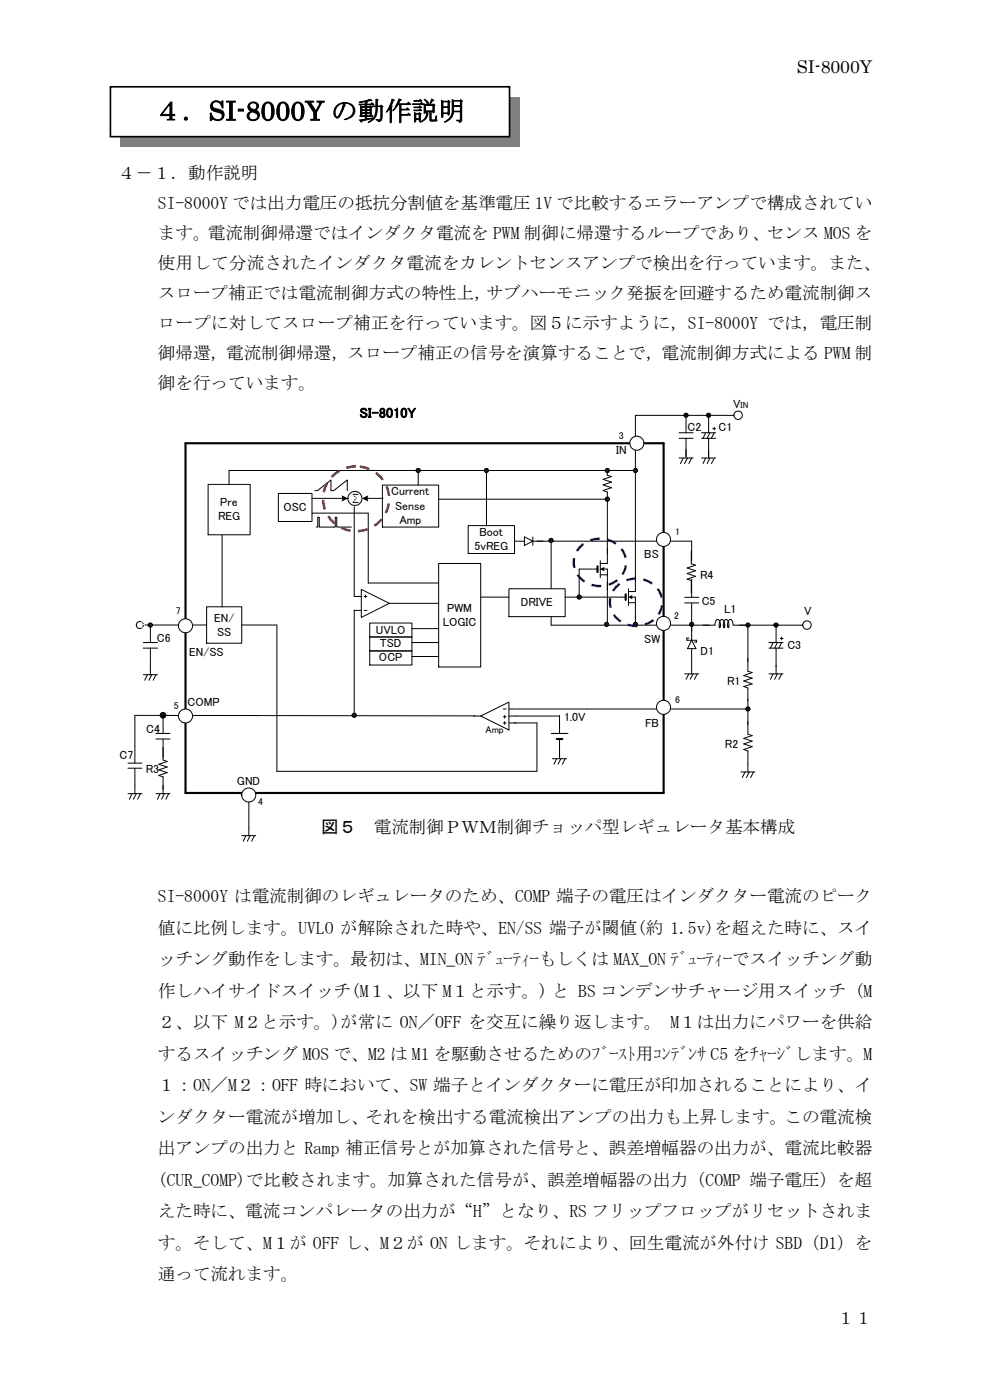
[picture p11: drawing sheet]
<svg xmlns="http://www.w3.org/2000/svg" width="210mm" height="297mm" viewBox="0 0 210 297" stroke-linecap="round" stroke-linejoin="round" font-family="sans-serif">
<circle cx="150.3" cy="88.1" r=".45" fill="#1a1a1a"/>
<circle cx="150.3" cy="88.1" r=".45" fill="none" stroke="#000" stroke-width=".21"/>
<circle cx="34.6" cy="151.8" r=".58" fill="#1a1a1a"/>
<g fill="none" stroke="#000" stroke-width=".21">
<path d="M134.8 88.1v35.3M148.8 97.2h3M149.7 97.2l-.6 1.2M150.3 95.4v1.8M150.6 97.2l-.6 1.2M151.5 97.2l-.6 1.2M113.9 114.8h32.8M116.9 114.5v18.1h33.6M156.9 132.6h13.4"/>
<circle cx="34.6" cy="151.8" r=".58"/>
</g>
<path d="M39.4 94.1h101.4v74.2h-101.4z" fill="none" stroke="#000" stroke-width=".45"/>
<circle cx="135.1" cy="94" r="1.49" fill="#fff"/>
<circle cx="135.1" cy="94" r="1.49" fill="none" stroke="#000" stroke-width=".21"/>
<g fill="#fff">
<path d="M134.6 93.3h.8v.2h-.7v.4a.48 .48 0 0 1 .7 0 .48 .48 0 0 1-.1 .7 .48 .48 0 0 1-.7-.1l-.1-.3h.2a.31 .31 0 0 0 .3 .3 .31 .31 0 0 0 .3-.3 .31 .31 0 0 0-.3-.3l-.5 .1z" fill-rule="evenodd"/>
<circle cx="140.8" cy="114.5" r="1.49"/>
</g>
<circle cx="140.8" cy="114.5" r="1.49" fill="none" stroke="#000" stroke-width=".21"/>
<g fill="#fff">
<path d="M140.3 114.6a.35 .35 0 0 0 .7 0 .35 .35 0 0 0-.7 0zM140.3 113.9l.6-.1 .2 .2-.6-.1-.2 .4a.48 .48 0 0 1 .7 0 .48 .48 0 0 1 0 .7 .48 .48 0 0 1-.7-.1l-.2-.5z" fill-rule="evenodd"/>
<circle cx="140.8" cy="132.3" r="1.49"/>
</g>
<circle cx="140.8" cy="132.3" r="1.49" fill="none" stroke="#000" stroke-width=".21"/>
<path d="M140.7 131.5h.2v.9h.3v.1h-.3v.3h-.1v-.3h-.7zM140.7 131.7l-.4 .7h.5z" fill-rule="evenodd" fill="#fff"/>
<g fill="none" stroke="#000" stroke-width=".21">
<path d="M127.3 119v3.6M128.8 116.3v3.3h-1.5M125.9 120.7h.8M127.3 122h1.5M128 120.7h.8v4.5M131.8 126.7h.9M133.3 127.9h1.5M133.3 124.9v3.6M134 126.7h.8v4.5M134.8 122.2v3.3h-1.5M145.3 126.7h2.9M145.3 127.9h2.9"/>
<path d="M146.1 135.4h-.4v.5h2l.1 .3h-.5M146.7 122.9v3.8M146.7 132.3v3.6M146.7 137.6v3.6M146.7 135.9l.9 1.7h-1.8zM149.1 132.6h2.6a.87 .87 0 0 1 .7-1.1 1.35 1.35 0 0 1 .2 1.7v-.1a1.31 1.31 0 0 1 .6-1.7 1.33 1.33 0 0 1 .3 1.8 1.36 1.36 0 0 1 .6-1.8 1.44 1.44 0 0 1 .4 1.8l-.1-.1a1.31 1.31 0 0 1 .6-1.7 1.41 1.41 0 0 1 .5 1.2h2.6M51.3 177.3h3M52.2 177.3l-.6 1.2M52.8 175.5v1.8M53.1 177.3l-.6 1.2M54 177.3l-.6 1.2"/>
</g>
<path d="M126.7 120.2v1.2M132.7 126.1v1.2" fill="none" stroke="#000" stroke-width=".45"/>
<g fill="#000">
<path d="M127.2 120.7l1-.4v.9z" fill-rule="evenodd"/>
<path d="M133.2 126.7l.9-.5v.9z" fill-rule="evenodd"/>
</g>
<path d="M108 124.9h11.9v5.9h-11.9z" fill-rule="evenodd" fill="#fff"/>
<path d="M81.1 102.9h12v8.9h-12zM78.4 135.2h9v2.9h-9zM108 124.9h11.9v5.9h-11.9z" fill="none" stroke="#000" stroke-width=".21"/>
<path d="M59.1 104.7h7.1v6h-7.1z" fill-rule="evenodd" fill="#fff"/>
<path d="M59.1 104.7h7.1v6h-7.1z" fill="none" stroke="#000" stroke-width=".21"/>
<path d="M99.3 111.5h9.9v5.9h-9.9z" fill-rule="evenodd" fill="#fff"/>
<path d="M99.3 111.5h9.9v5.9h-9.9zM134.8 130.8v2.1M33.1 155.6h3M33.1 156.8h3M34.6 151.8v3.8M34.6 156.8v3.9" fill="none" stroke="#000" stroke-width=".21"/>
<circle cx="134.8" cy="132.5" r=".44" fill="#1a1a1a"/>
<circle cx="134.8" cy="132.5" r=".44" fill="none" stroke="#000" stroke-width=".21"/>
<circle cx="146.7" cy="132.5" r=".43" fill="#1a1a1a"/>
<circle cx="146.7" cy="132.5" r=".43" fill="none" stroke="#000" stroke-width=".21"/>
<circle cx="158.7" cy="132.6" r=".44" fill="#1a1a1a"/>
<g fill="none" stroke="#000" stroke-width=".21">
<path d="M145.3 143h2.9M146.1 143l-.6 1.1M146.7 141.2v1.8M147 143l-.6 1.1M147.9 143l-.6 1.1"/>
<circle cx="158.7" cy="132.6" r=".44"/>
</g>
<circle cx="171.2" cy="132.6" r=".89" fill="#fff"/>
<g fill="none" stroke="#000" stroke-width=".21">
<path d="M128.8 105.6v11.8M119.9 126.7h11.9M128.8 123.4v8.9"/>
<circle cx="171.2" cy="132.6" r=".89"/>
</g>
<circle cx="128.7" cy="132.5" r=".43" fill="#1a1a1a"/>
<g fill="none" stroke="#000" stroke-width=".21">
<path d="M48.6 99.8h86.6M128.8 99.3v1.5l.9 .3-1.8 .6 1.8 .6-1.8 .6 1.8 .6-1.8 .6 .9 .3v1.5"/>
<circle cx="128.7" cy="132.5" r=".43"/>
</g>
<circle cx="134.8" cy="99.8" r=".44" fill="#1a1a1a"/>
<circle cx="134.8" cy="99.8" r=".44" fill="none" stroke="#000" stroke-width=".21"/>
<circle cx="128.8" cy="99.8" r=".44" fill="#1a1a1a"/>
<g fill="none" stroke="#000" stroke-width=".21">
<path d="M125.7 120.7h-2.8v5.6"/>
<circle cx="128.8" cy="99.8" r=".44"/>
</g>
<circle cx="122.9" cy="126.7" r=".44" fill="#1a1a1a"/>
<g fill="none" stroke="#000" stroke-width=".21">
<path d="M93.1 105.9h35.4"/>
<circle cx="122.9" cy="126.7" r=".44"/>
</g>
<circle cx="128.8" cy="105.9" r=".44" fill="#1a1a1a"/>
<circle cx="128.8" cy="105.9" r=".44" fill="none" stroke="#000" stroke-width=".21"/>
<circle cx="116.9" cy="114.7" r=".46" fill="#1a1a1a"/>
<g fill="none" stroke="#000" stroke-width=".21">
<path d="M103.2 99.6v11.9M109.2 114.8h2M111.2 113.9l1.8 .9-1.8 .9zM113 114.8h2.1M113 113.9v1.8"/>
<circle cx="116.9" cy="114.7" r=".46"/>
</g>
<circle cx="103.2" cy="99.8" r=".43" fill="#1a1a1a"/>
<g fill="none" stroke="#000" stroke-width=".21">
<path d="M93.1 119.6h8.9v21.9h-8.9zM75.1 129.4v22.5M158.7 139.7v2.7l.9 .3-1.8 .6 1.8 .6-1.8 .6 1.8 .6-1.8 .6 .9 .3v2.7M109.2 153.4h4.7M109.6 150.4h49.5M157.2 163.8h3M158.1 163.8l-.6 1.2M158.7 162v1.8M159 163.8l-.7 1.2M159.8 163.8l-.6 1.2"/>
<circle cx="103.2" cy="99.8" r=".43"/>
</g>
<circle cx="140.8" cy="150.1" r="1.49" fill="#fff"/>
<circle cx="140.8" cy="150.1" r="1.49" fill="none" stroke="#000" stroke-width=".21"/>
<path d="M140.3 149.5l.3-.1 .4 .1 .1 .3-.2 .2 .2 .2a.46 .46 0 0 1-.5 .4 .46 .46 0 0 1-.4-.5l.2-.1-.2-.2zM140.4 149.6a.26 .26 0 0 0 .2 .3 .26 .26 0 0 0 .3-.3zM140.4 150.1l-.1 .1a.29 .29 0 0 0 .3 .3 .29 .29 0 0 0 .3-.4z" fill-rule="evenodd" fill="#fff"/>
<path d="M28.6 151.8l72.2 .1" fill="none" stroke="#000" stroke-width=".21"/>
<circle cx="75.1" cy="151.8" r=".45" fill="#1a1a1a"/>
<circle cx="75.1" cy="151.8" r=".45" fill="none" stroke="#000" stroke-width=".21"/>
<circle cx="39.3" cy="151.9" r="1.49" fill="#fff"/>
<circle cx="39.3" cy="151.9" r="1.49" fill="none" stroke="#000" stroke-width=".21"/>
<path d="M38.7 151.2h1l-.5 1.3h-.2l.5-1.1h-.8z" fill-rule="evenodd" fill="#fff"/>
<path d="M134.8 88.1h20.9M33.1 168.4h3M34 168.4l-.6 1.2M34.6 166.6v1.8M34.9 168.4l-.6 1.2M35.8 168.4l-.6 1.2" fill="none" stroke="#000" stroke-width=".21"/>
<circle cx="156.6" cy="88.1" r=".89" fill="#fff"/>
<g fill="none" stroke="#000" stroke-width=".21">
<path d="M88.7 99.6v3.3"/>
<circle cx="156.6" cy="88.1" r=".89"/>
</g>
<circle cx="88.7" cy="99.8" r=".44" fill="#1a1a1a"/>
<g fill="none" stroke="#000" stroke-width=".21">
<path d="M48.6 99.8v3M30.4 136.3h3M30.4 137.5h3M31.9 132.5v3.8M31.9 137.5v3.9"/>
<circle cx="88.7" cy="99.8" r=".44"/>
</g>
<circle cx="52.8" cy="168.7" r="1.49" fill="#fff"/>
<circle cx="52.8" cy="168.7" r="1.49" fill="none" stroke="#000" stroke-width=".21"/>
<path d="M52.3 168.1l.5-.1v1.2h-.2v-.9h-.3z" fill-rule="evenodd" fill="#fff"/>
<path d="M158.7 148.3v5.4" fill="none" stroke="#000" stroke-width=".21"/>
<circle cx="158.7" cy="150.4" r=".43" fill="#1a1a1a"/>
<g fill="none" stroke="#000" stroke-width=".21">
<path d="M158.7 132.6v7.7M52.8 170.2v5.3"/>
<circle cx="158.7" cy="150.4" r=".43"/>
</g>
<circle cx="145.5" cy="88.1" r=".45" fill="#1a1a1a"/>
<g fill="none" stroke="#000" stroke-width=".21">
<path d="M144.1 97.2h2.9M144.9 97.2l-.6 1.2M145.5 95.4v1.8M145.8 97.2l-.6 1.2M146.7 97.2l-.6 1.2"/>
<circle cx="145.5" cy="88.1" r=".45"/>
</g>
<circle cx="164.6" cy="132.6" r=".46" fill="#1a1a1a"/>
<g fill="none" stroke="#000" stroke-width=".21">
<path d="M78.4 138.1h9v3h-9zM30.4 143.2h3M31.3 143.2l-.6 1.1M31.9 141.4v1.8M32.2 143.2l-.6 1.1M33.1 143.2l-.6 1.1M163.1 143h3M164 143l-.6 1.1M164.6 141.2v1.8M164.9 143l-.6 1.1M165.8 143l-.6 1.1"/>
<circle cx="75.3" cy="105.8" r="1.49"/>
<circle cx="164.6" cy="132.6" r=".46"/>
</g>
<path d="M74.8 105.2l.4-.2 .3 .1 .1 .4-.2 .1a.37 .37 0 0 1 .3 .5 .37 .37 0 0 1-.5 .2l-.4-.1-.1-.3h.2a.31 .31 0 0 0 .3 .3 .31 .31 0 0 0 .2-.4l-.3-.1v-.1l.4-.2a.28 .28 0 0 0-.3-.3 .28 .28 0 0 0-.3 .3h-.2z" fill-rule="evenodd" fill="#fff"/>
<path d="M66.2 105.7h6.6M77.8 105.7h3.5" fill="none" stroke="#000" stroke-width=".21"/>
<g fill="#000">
<path d="M72.5 105.1l1.3 .6-1.3 .7 .1-.4z" fill-rule="evenodd"/>
<path d="M76.8 105.7l1.4-.6a1.4 1.4 0 0 0 0 1.3z" fill-rule="evenodd"/>
</g>
<path d="M76.6 125.1l6 2.9-6 3z" fill-rule="evenodd" fill="#fff"/>
<path d="M75.1 107.5v19.1M75.1 126.6h1.5M75.1 129.5h1.5M76.6 125.1l6 2.9-6 3zM77.2 126.6h.6M77.2 129.5h.6M77.5 126.2v.6M82.6 128h1.5" fill="none" stroke="#000" stroke-width=".21"/>
<path d="M102 151.9l6-2.9v5.9z" fill-rule="evenodd" fill="#fff"/>
<g fill="none" stroke="#000" stroke-width=".21">
<path d="M47.1 113.5v15.3M66.2 108.9h11.9v14.8h15M66.8 104.1h.5l2.9-2.3v2.3h.6l2.9-2.3v2.3M67.1 111.8h.3v-2.1h.3v2.1h3.4v-2.1h.3v2.1h3.2M146.7 114.8v4.2M30.4 132.6h13.4M43.8 128.8h7.5v7.7h-7.5zM51.3 132.6h7.4M78.4 132.2h9v3h-9zM84.1 128h9M87.4 133.4h5.7M87.4 136.3h5.7"/>
<path d="M102 126.7h6M146.7 128v5.9M100.5 151.9h1.5M102 151.9l6-2.9v5.9zM106.8 153.4h.6M106.8 150.4h.6M107.1 153.1v.6M108 153.4h1.5M108 150.4h1.5M108 151.9h10.7M113.9 153.4v10.3"/>
</g>
<circle cx="39.3" cy="132.8" r="1.49" fill="#fff"/>
<circle cx="39.3" cy="132.8" r="1.49" fill="none" stroke="#000" stroke-width=".21"/>
<g fill="#fff">
<path d="M38.9 132.2l.3-.2 .4 .1 .1 .4-.2 .1a.37 .37 0 0 1 .2 .5 .37 .37 0 0 1-.5 .2 .47 .47 0 0 1-.5-.4h.2a.31 .31 0 0 0 .3 .3 .31 .31 0 0 0 .3-.4l-.4-.1v-.1l.4-.2a.28 .28 0 0 0-.3-.2 .28 .28 0 0 0-.3 .2h-.2z" fill-rule="evenodd"/>
<circle cx="29.7" cy="132.6" r=".75"/>
</g>
<circle cx="29.7" cy="132.6" r=".75" fill="none" stroke="#000" stroke-width=".21"/>
<path d="M29.9 132l.4-.1 .4 .1v.3l-.2 .2a.37 .37 0 0 1 .3 .5 .37 .37 0 0 1-.5 .2 .47 .47 0 0 1-.5-.4h.2a.31 .31 0 0 0 .3 .3 .31 .31 0 0 0 .2-.5h-.3v-.2l.4-.1a.28 .28 0 0 0-.3-.3 .28 .28 0 0 0-.3 .3h-.2z" fill-rule="evenodd" fill="#fff"/>
<path d="M58.7 132.6v31.1h55.2M34.6 158.6v2.7l.9 .3-1.8 .6 1.8 .6-1.8 .5 1.8 .6-1.8 .6 .9 .3v2.7" fill="none" stroke="#000" stroke-width=".21"/>
<circle cx="31.9" cy="132.6" r=".45" fill="#1a1a1a"/>
<g fill="none" stroke="#000" stroke-width=".21">
<path d="M144.1 91.8h2.9M144.1 93h2.9M145.5 88v3.8M145.5 93v3.9M148.8 91.8h3M148.8 93h3M149.7 91.8l-.6 1.2M150.3 88v3.8M150.3 93v3.9M150.6 91.8l-.6 1.2M151.2 91h.6M151.5 91.8l-.6 1.2"/>
<path d="M151.5 90.6v.6M44.1 102.8h9v10.7h-9zM146.6 117v2.6M146.7 119.6l.9 .3-1.8 .6 1.8 .6-1.8 .6 1.8 .6-1.8 .6 .9 .3M87.4 139.3h5.7M146.6 123.2v2.7M163.1 136.3h3M163.1 137.5h3M164 136.3l-.6 1.2M164.6 132.5v3.8M164.6 137.5v3.9M164.9 136.3l-.6 1.2"/>
<path d="M165.5 135.5h.6M165.8 136.3l-.6 1.2M165.8 135.2v.5M28.6 151.8v10.1M106.8 152.1h.6M107.1 151.8v.6M116.9 155.6h3.6M118.7 151.8v3.8M118.7 156.8v4.2M158.7 153.1v2.7l.9 .3-1.8 .6 1.8 .6-1.8 .5 1.8 .6-1.8 .6 .9 .3v2.7M27.1 168.4h3M27.1 161.9h3"/>
<path d="M27.1 163h3M28 168.4l-.6 1.2M28.6 163v5.4M28.9 168.4l-.6 1.2M29.8 168.4l-.6 1.2M117.2 161h3M118.1 161l-.6 1.2M119 161l-.6 1.2M119.9 161l-.6 1.2"/>
<circle cx="31.9" cy="132.6" r=".45"/>
</g>
<path d="M118.1 156.8h1.2" fill="none" stroke="#000" stroke-width=".45"/>
<path d="M25.5 20.5h84.7v10.6h-84.7z" fill-rule="evenodd" fill="#808080"/>
<path d="M23.4 18.4h84.7v10.6h-84.7z" fill-rule="evenodd" fill="#fff"/>
<path d="M23.4 18.4h84.7v10.6h-84.7z" fill="none" stroke="#000" stroke-width=".35"/>
<path d="M70.2 101.3a6.9 6.9 0 0 1 11.4 1.1 6.9 6.9 0 0 1-5 10.2 6.9 6.9 0 0 1-7.2-3.4 6.9 6.9 0 0 1 .8-7.9z" fill="none" stroke="#f00" stroke-width=".53" stroke-dasharray="2.1 1.6" stroke-linecap="butt"/>
<path d="M123.3 115.8a5.7 5.7 0 0 1 9.4 2.7 5.4 5.4 0 0 1-7.2 5.6 4.8 4.8 0 0 1-2.2-8.3zM131 124.2a5.7 5.7 0 0 1 9.4 2.8 5.4 5.4 0 0 1-7.2 5.6 4.8 4.8 0 0 1-2.2-8.4z" fill="none" stroke="#00f" stroke-width=".53" stroke-dasharray="2.1 1.6" stroke-linecap="butt"/>
<text font-size="5.6" x="32.8" y="25.5">４．SI-8000Y の動作説明</text>
<g font-size="3.7">
<text x="169" y="15.5">SI-8000Y</text>
<text x="25" y="38">４－１．動作説明</text>
<text x="33.5" y="44.4">SI-8000Y では出力電圧の抵抗分割値を基準電圧 1V で比較するエラーアンプで構成されてい</text>
<text x="33.5" y="50.7">ます。電流制御帰還ではインダクタ電流を PWM 制御に帰還するループであり、センス MOS を</text>
<text x="33.5" y="57.1">使用して分流されたインダクタ電流をカレントセンスアンプで検出を行っています。また、</text>
<text x="33.5" y="63.4">スロープ補正では電流制御方式の特性上，サブハーモニック発振を回避するため電流制御ス</text>
<text x="33.5" y="69.8">ロープに対してスロープ補正を行っています。図５に示すように，SI-8000Y では，電圧制</text>
<text x="33.5" y="76.1">御帰還，電流制御帰還，スロープ補正の信号を演算することで，電流制御方式による PWM 制</text>
<text x="33.5" y="82.5">御を行っています。</text>
<text x="68.1" y="176.8">図５</text>
<text x="79.3" y="176.8">電流制御ＰＷＭ制御チョッパ型レギュレータ基本構成</text>
<text x="33.5" y="191.4">SI-8000Y は電流制御のレギュレータのため、COMP 端子の電圧はインダクター電流のピーク</text>
<text x="33.5" y="198.1">値に比例します。UVLO が解除された時や、EN/SS 端子が閾値(約 1.5v)を超えた時に、スイ</text>
<text x="33.5" y="204.8">ッチング動作をします。最初は、MIN_ON ﾃﾞｭｰﾃｨｰもしくは MAX_ON ﾃﾞｭｰﾃｨｰでスイッチング動</text>
<text x="33.5" y="211.5">作しハイサイドスイッチ(M１、以下 M１と示す。) と BS コンデンサチャージ用スイッチ (M</text>
<text x="33.5" y="218.2">２、以下 M２と示す。)が常に ON／OFF を交互に繰り返します。 M１は出力にパワーを供給</text>
<text x="33.5" y="224.9">するスイッチング MOS で、M2 は M1 を駆動させるためのﾌﾞｰｽﾄ用ｺﾝﾃﾞﾝｻ C5 をﾁｬｰｼﾞします。M</text>
<text x="33.5" y="231.6">１：ON／M２：OFF 時において、SW 端子とインダクターに電圧が印加されることにより、イ</text>
<text x="33.5" y="238.2">ンダクター電流が増加し、それを検出する電流検出アンプの出力も上昇します。この電流検</text>
<text x="33.5" y="244.9">出アンプの出力と Ramp 補正信号とが加算された信号と、誤差増幅器の出力が、電流比較器</text>
<text x="33.5" y="251.6">(CUR_COMP)で比較されます。加算された信号が、誤差増幅器の出力（COMP 端子電圧）を超</text>
<text x="33.5" y="258.3">えた時に、電流コンパレータの出力が“H”となり、RS フリップフロップがリセットされま</text>
<text x="33.5" y="265">す。そして、M１が OFF し、M２が ON します。それにより、回生電流が外付け SBD（D1）を</text>
<text x="33.5" y="271.7">通って流れます。</text>
<text x="177.6" y="281">１１</text>
</g>
<text font-size="2.9" x="76.3" y="88.6">SI-8010Y</text>
<g font-size="2.5">
<text x="155.5" y="86.5">V</text>
<text x="145.8" y="91.4">C2</text>
<text x="152.4" y="91.4">C1</text>
<text x="130.7" y="96.3">IN</text>
<text x="46.7" y="107.4">Pre</text>
<text x="74.2" y="106.7">Σ</text>
<text x="83" y="105.1">Current</text>
<text x="46.2" y="110.4">REG</text>
<text x="60.1" y="108.5">OSC</text>
<text x="83.8" y="108.1">Sense</text>
<text x="84.7" y="111.1">Amp</text>
<text x="101.7" y="113.7">Boot</text>
<text x="100.6" y="116.7">5vREG</text>
<text x="136.6" y="118.4">BS</text>
<text x="148.5" y="122.8">R4</text>
<text x="45.4" y="131.9">EN/</text>
<text x="94.8" y="129.8">PWM</text>
<text x="110.5" y="128.6">DRIVE</text>
<text x="148.9" y="128.4">C5</text>
<text x="153.6" y="130">L1</text>
<text x="170.6" y="130.4">V</text>
<text x="33.3" y="136.2">C6</text>
<text x="46" y="134.9">SS</text>
<text x="79.7" y="134.4">UVLO</text>
<text x="80.6" y="137.4">TSD</text>
<text x="93.9" y="132.8">LOGIC</text>
<text x="136.7" y="136.3">SW</text>
<text x="167" y="137.7">C3</text>
<text x="40.1" y="139.2">EN/SS</text>
<text x="80.4" y="140.3">OCP</text>
<text x="148.6" y="139">D1</text>
<text x="39.8" y="149.7">COMP</text>
<text x="154.2" y="145.2">R1</text>
<text x="31" y="155.5">C4</text>
<text x="119.6" y="153">1.0V</text>
<text x="136.9" y="154.2">FB</text>
<text x="25.4" y="161.1">C7</text>
<text x="153.8" y="158.6">R2</text>
<text x="30.9" y="164.1">R3</text>
<text x="50.3" y="166.5">GND</text>
</g>
<g font-size="2.1">
<text x="131.3" y="93.2">3</text>
<text x="143.2" y="113.6">1</text>
<text x="37.3" y="130.3">7</text>
<text x="143" y="131.4">2</text>
<text x="143.2" y="149.2">6</text>
<text x="36.9" y="150.5">5</text>
<text x="103" y="155.5">Amp</text>
<text x="54.8" y="170.8">4</text>
</g>
<text font-size="1.9" x="157.1" y="86.5">IN</text>
</svg>
